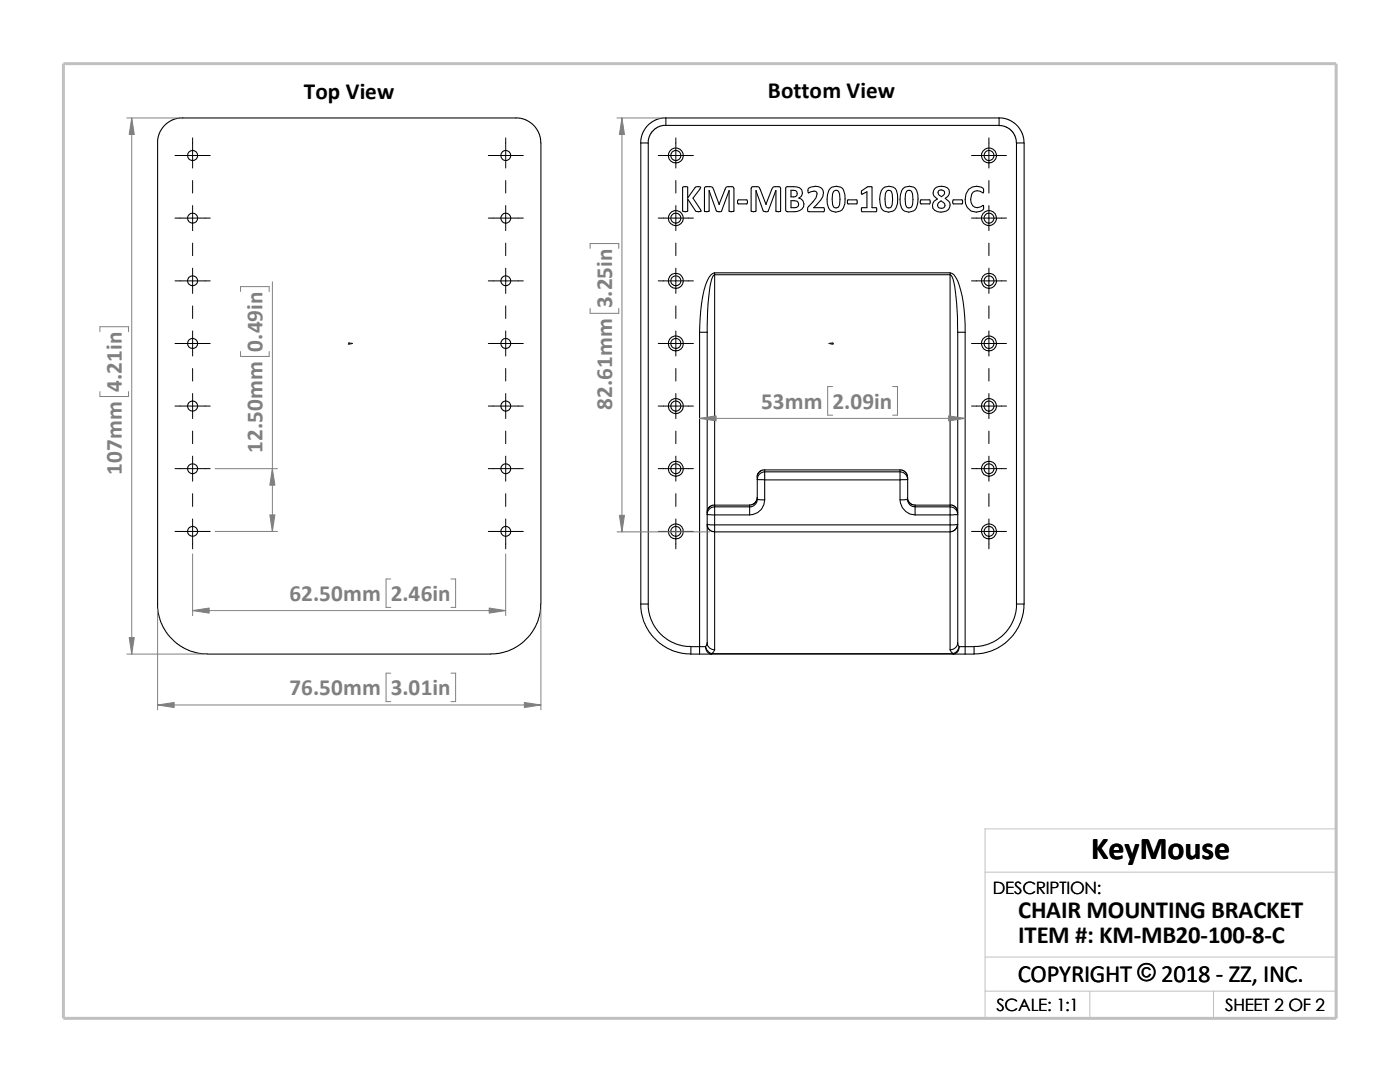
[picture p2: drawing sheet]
<svg xmlns="http://www.w3.org/2000/svg" width="279mm" height="216mm" viewBox="0 0 279 216" stroke-linecap="round" stroke-linejoin="round" font-family="sans-serif">
<path d="M196.6 174h70.1M196.6 191h70.1M196.6 197.8h70.1M217.5 197.8v5.4M242.2 197.8v5.4M26.8 203.2h239.9v-37.8h-70.1v37.8" fill="none" stroke="#c0c0c0" stroke-width=".2"/>
<path d="M12.7 12.7h254v190.5h-254z" fill="none" stroke="#c0c0c0" stroke-width=".59"/>
<g fill="none" stroke="#000" stroke-width=".21">
<path d="M31.5 28.5l.2-1.6 .9-1.7 1.5-1.1 1.7-.6h67.7l1.8 .6 1.4 1.1 1 1.7 .2 1.6v92M31.5 28.5v92.9l.4 2.3 .7 1.5 .9 1.5 1.4 1.4 1.8 1.2 1.6 .7 1.5 .4 1.6 .1M127.9 28.5v92M127.9 28.5h1.5M129.4 28.5v92M132.9 23.5l-.9 .1-1.1 .3-1.1 .7-.7 .6-1 1.7-.2 1.6M132.9 23.5h66.5M132.9 25h-.6l-.9 .3-1.1 .8-.8 1.3-.1 1.1M132.9 23.5v1.5M136.3 37.3a.69 .69 0 0 1 .9 .1v2.1l1.5-2.1a.72 .72 0 0 1 1.1 0l-1.5 2.1 1.6 2.6-.5 .1h-.5l-1.7-2.5v2.4a.85 .85 0 0 1-1 0zM141.5 38.1v4.1h-.9v-4.7l.2-.2 1.4 .1 1.3 3.4M141.5 38.1l1.5 4a.91 .91 0 0 0 1 0l1.5-4"/>
<path d="M141.5 38.1h.1M145.5 38.1v4.1h.9l.1-4.6-.3-.3h-.8a.57 .57 0 0 0-.7 .5l-1.2 3M145.5 38.1h.1M147.3 39.9h1.7a.56 .56 0 0 1 0 .8h-1.7l-.1-.1zM150.9 38.1l1.4 4a.85 .85 0 0 0 1 0l1.6-4v4.1h.9v-4.7l-.2-.2h-.9a.63 .63 0 0 0-.7 .5l-1.1 3M150.9 38.1v4a.78 .78 0 0 1-1 0v-4.5l.3-.3h1.1l.2 .1 1.4 3.4M150.9 38.1h.1M156.9 37.3h.2a3.3 3.3 0 0 1 2.7 .4 1.13 1.13 0 0 1-.4 1.8 1.35 1.35 0 0 1 1 1.5 1.35 1.35 0 0 1-1.4 1.2h-1.9l-.3-.2v-4.5zM157.9 38l.9 .1a.67 .67 0 0 1 .3 .7 .67 .67 0 0 1-.7 .5h-.5zM161.4 37.5a2.1 2.1 0 0 1 2.9 .5v.5a4.8 4.8 0 0 1-1.9 2.9h2a.56 .56 0 0 1 0 .8h-3.2a.98 .98 0 0 1 .2-1.1l1.5-1.6 .2-.8a.52 .52 0 0 0-.7-.6l-1.1 .4-.1-.7zM165.7 37.6a1.72 1.72 0 0 1 1.8-.4 1.72 1.72 0 0 1 1.1 1.6 3.2 3.2 0 0 1-.9 3.3 1.71 1.71 0 0 1-2.6-1.5 4.2 4.2 0 0 1 .6-3zM166.4 38.2a.66 .66 0 0 1 .9 0 4.3 4.3 0 0 1 0 3.1 .78 .78 0 0 1-.9 0 4.3 4.3 0 0 1 0-3.1z"/>
<path d="M169.2 39.9h1.7a.56 .56 0 0 1 0 .8h-1.7zM172 38.1l1.1-.8h.9v4.1h.9l.1 .7-.2 .1h-2.8v-.8h1v-3.1l-1 .5zM176.2 37.6a1.7 1.7 0 0 1 1.9-.4 1.7 1.7 0 0 1 1 1.6 3.3 3.3 0 0 1-.9 3.3 1.69 1.69 0 0 1-2.6-1.5 3.7 3.7 0 0 1 .6-3zM176.9 38.2a.66 .66 0 0 1 1 0 4.6 4.6 0 0 1-.1 3.1 .78 .78 0 0 1-.9 0 4.6 4.6 0 0 1 0-3.1zM180.2 37.6a1.72 1.72 0 0 1 1.9-.4 1.72 1.72 0 0 1 1.1 1.6 4.3 4.3 0 0 1-.6 3.1 1.74 1.74 0 0 1-1.9 .3 1.74 1.74 0 0 1-1-1.6 4.2 4.2 0 0 1 .5-3zM180.9 38.2a.66 .66 0 0 1 1 0 4.3 4.3 0 0 1 0 3.1 .78 .78 0 0 1-1 0 4.3 4.3 0 0 1 0-3.1zM183.8 39.9h1.7a.56 .56 0 0 1 0 .8h-1.6a.56 .56 0 0 1-.1-.8zM186.5 37.7a2.01 2.01 0 0 1 2.9 .2 1.31 1.31 0 0 1-.8 1.7l.8 .6a1.32 1.32 0 0 1-1 2 1.96 1.96 0 0 1-2.2-.6 1.43 1.43 0 0 1 .9-1.9l-.7-.5a1.21 1.21 0 0 1 .1-1.5zM187.3 38.1a.84 .84 0 0 1 1.2 .1l-.2 .7-.4 .3-.4-.2a.65 .65 0 0 1-.2-.9zM190.2 39.9h1.7a.56 .56 0 0 1 0 .8h-1.6a.56 .56 0 0 1-.1-.8zM193.3 37.8a2.08 2.08 0 0 1 3 0l-.1 .7a1.43 1.43 0 0 0-2.3 .2 1.79 1.79 0 0 0 1.1 2.7l1.2-.4a.57 .57 0 0 1 0 .9 2.2 2.2 0 0 1-2.5 .2 2.2 2.2 0 0 1-1.1-2.3l.2-1.1zM199.4 23.5v1.5h-66.5"/>
<path d="M199.4 23.5l.9 .1 1 .3 .8 .4 .9 .8 1 1.5 .3 1v.9M199.4 25.1l1.3 .2 1.1 .7 .7 1 .4 1.5M202.9 28.5v92M202.9 28.5h1.5v92M142.6 54.4v.4M142.6 54.8v46M142.6 54.8h47M142.6 54.4h47M142.6 54.4a2.21 2.21 0 0 0-1.5 1.6 29.2 29.2 0 0 0-1.5 10.3M142.6 54.8a1.91 1.91 0 0 0-.7 1.6 49.3 49.3 0 0 0-.8 9.9M143.5 40.8h.1M152.9 40.8h.1"/>
<path d="M157.9 40l1.1 .1a.71 .71 0 0 1 .3 .9 .71 .71 0 0 1-.7 .4h-.7zM187.3 40.5l.5-.4 .5 .3a.63 .63 0 0 1 .3 .7 .63 .63 0 0 1-.7 .5l-.5-.1a.68 .68 0 0 1-.1-1zM189.6 54.8a1.91 1.91 0 0 1 .8 1.6 53.2 53.2 0 0 1 .7 9.9M189.6 54.4a2.15 2.15 0 0 1 1.5 1.6 28.1 28.1 0 0 1 1.5 10.3M189.6 54.4v.4M189.6 54.8v46M139.6 66.3v62.7M139.6 66.3h1.5M141.1 66.3v36M191.1 66.3h1.5M191.1 66.3v36M192.6 66.3v62.7"/>
<path d="M151.1 95.7l1.5 .1M151.1 99.7h1.5M151.1 99.7a1.5 1.5 0 0 1-1.5 1.4M151.1 95.3v.4M151.1 95.7v4M151.1 99.3l-.1 .6-.4 .5-1 .4M152.6 93.8l-.6 .1-.5 .3-.3 .5-.1 .6M152.6 94.1v1.7M152.6 93.8v.3M152.6 99.7a2.98 2.98 0 0 1-3 3M152.6 93.8h27M152.6 95.8h27"/>
<path d="M152.6 94.1h27M152.6 95.8v3.9M152.6 94.1a1.52 1.52 0 0 0-1.5 1.6M179.6 93.8l.6 .1 .6 .5 .3 .5v.8M179.6 93.8v.3M179.6 94.1v1.7M179.6 94.1a1.6 1.6 0 0 1 1.5 1.6M179.6 99.7a3.1 3.1 0 0 0 3 3M179.6 95.8v3.9M181.1 99.3l.1 .6 .3 .4 .5 .4 .6 .1M181.1 95.7l-1.5 .1M181.1 99.7h-1.5"/>
<path d="M181.1 99.7a1.43 1.43 0 0 0 1.5 1.4M181.1 95.7v4M141.1 102.7h1.5M141.1 104.6l1.5 .1M141.1 102.3v.4M141.1 102.7v1.9M141.1 104.6l.2 .7 .3 .5 1 .3M141.1 104.6v23.7M142.6 100.8l-.7 .1-.4 .4-.3 .5-.1 .5M142.6 104.7v1.4M142.6 106.1v23.6M142.6 101.1v1.6"/>
<path d="M142.6 100.8v.3M142.6 106.1h47M142.6 100.8h7M142.6 102.7v2M142.6 102.7h7M142.6 104.7h47M142.6 101.1h7M142.6 101.1a1.52 1.52 0 0 0-1.5 1.6M149.6 100.8v.3M149.6 101.1v1.6M182.6 100.8v.3M182.6 100.8h7"/>
<path d="M182.6 102.7h7M182.6 101.1h7M182.6 101.1v1.6M189.6 104.7v1.4M189.6 106.1v23.6M189.6 101.1v1.6M189.6 101.1a1.6 1.6 0 0 1 1.5 1.6M189.6 100.8v.3M189.6 102.7v2M189.6 100.8h.6l.4 .3 .4 .5 .1 .7M191.1 104.6l-.3 1-.5 .4-.7 .1M191.1 102.3v.4"/>
<path d="M191.1 102.7v1.9M191.1 102.7h-1.5M191.1 104.6l-1.5 .1M191.1 104.6v23.7M107.9 120.5l-.1 1.6-.4 1.6-.6 1.5-1 1.5-1.7 1.7-1.4 .9-1.6 .7-1.6 .4-1.5 .1h-56.6M127.9 120.5h1.5M127.9 120.5l.1 1.8 .6 2 .9 1.8 1.1 1.2 1.7 1.5 1.7 1 2 .5 1.9 .2M129.4 120.5l.1 1.5 .4 1.5 .7 1.5 1.2 1.5 1.6 1.3 1.5 .7 1.5 .4 1.5 .1M137.9 130.5h1.7M139.6 130.5h2.4M139.6 129h-1.7v1.5M139.6 129h1.2"/>
<path d="M139.6 129v1.5M140.8 129a1.94 1.94 0 0 0 1.2 1.4M140.8 129a1.39 1.39 0 0 0 1.2 1.5M141.1 128.3a1.45 1.45 0 0 0 1.5 1.4M141.1 128.3l-.3 .7M142 130.4v.1M142 130.5h48.2M142 130.4h48.2M142.6 129.7l-.6 .7M189.6 129.7l.2 .4 .4 .3M190.2 130.4v.1M190.2 130.5h2.4"/>
<path d="M191.1 128.3l.3 .7M191.1 128.3a1.53 1.53 0 0 1-1.5 1.4M191.4 129h1.2M191.4 129a1.79 1.79 0 0 1-1.2 1.4M191.4 129a1.33 1.33 0 0 1-1.2 1.5M192.6 129h1.8M192.6 129v1.5M194.4 129v1.5h-1.8M202.9 120.5l-.1 1.5-.4 1.5-.8 1.5-1.2 1.5-1.6 1.3-1.4 .7-1.6 .4-1.4 .1M202.9 120.5h1.5M204.4 120.5l-.2 1.8-.6 2-1.3 2.4-1.4 1.4-1.8 1.2-1.6 .7-1.5 .4-1.6 .1"/>
<circle cx="38.4" cy="31" r="1.01"/>
<circle cx="100.9" cy="31" r="1"/>
<circle cx="134.9" cy="31" r="1.49"/>
<circle cx="134.9" cy="31" r="1.01"/>
<circle cx="197.4" cy="31" r="1.5"/>
<circle cx="197.4" cy="31" r="1"/>
<circle cx="38.4" cy="56" r="1"/>
<circle cx="38.4" cy="43.5" r="1"/>
<circle cx="100.9" cy="56" r=".99"/>
<circle cx="100.9" cy="43.5" r=".99"/>
<circle cx="134.9" cy="56" r="1"/>
<circle cx="134.9" cy="43.5" r="1.5"/>
<circle cx="134.9" cy="56" r="1.5"/>
<circle cx="134.9" cy="43.5" r="1"/>
<circle cx="197.4" cy="56" r=".99"/>
<circle cx="197.4" cy="56" r="1.51"/>
<circle cx="197.4" cy="43.5" r="1.51"/>
<circle cx="197.4" cy="43.5" r=".99"/>
<circle cx="38.4" cy="68.5" r="1"/>
<circle cx="100.9" cy="68.5" r=".99"/>
<circle cx="134.9" cy="68.5" r="1"/>
<circle cx="134.9" cy="68.5" r="1.5"/>
<circle cx="197.4" cy="68.5" r=".99"/>
<circle cx="197.4" cy="68.5" r="1.51"/>
<circle cx="38.4" cy="81" r="1.01"/>
<circle cx="38.4" cy="93.5" r="1"/>
<circle cx="100.9" cy="81" r="1"/>
<circle cx="100.9" cy="93.5" r=".99"/>
<circle cx="134.9" cy="81" r="1.01"/>
<circle cx="134.9" cy="81" r="1.5"/>
<circle cx="134.9" cy="93.5" r="1.5"/>
<circle cx="134.9" cy="93.5" r="1"/>
<circle cx="197.4" cy="81" r="1"/>
<circle cx="197.4" cy="81" r="1.51"/>
<circle cx="197.4" cy="93.5" r="1.51"/>
<circle cx="197.4" cy="93.5" r=".99"/>
<circle cx="38.4" cy="106" r="1"/>
<circle cx="100.9" cy="106" r=".99"/>
<circle cx="134.9" cy="106" r="1"/>
<circle cx="134.9" cy="106" r="1.5"/>
<circle cx="197.4" cy="106" r=".99"/>
<circle cx="197.4" cy="106" r="1.51"/>
</g>
<g fill="#00f" stroke="#00f" stroke-width=".2">
<path d="M70 68.5h.4l-.4 .1z"/>
<path d="M165.4 68.5h.4v.1z"/>
</g>
<path d="M69.6 68.5h.8M69.6 68.4l.2 .3M69.7 68.5h.1M69.7 68.4v.3M69.8 68.4l-.3 .3M165.4 68.5h.9M166 68.4l.3 .3M166.1 68.5h.1M166.1 68.4v.3M166.2 68.4l-.3 .3" fill="none" stroke="#00f" stroke-width=".2"/>
<g fill="none" stroke="#000" stroke-width=".2">
<path d="M34.9 31h7.1M38.4 27.5v6M38.4 36v2.5M97.5 31h6.9M100.9 27.5v6M100.9 36v2.5M131.4 31h7M134.9 27.5v6M134.9 36v2.5M193.9 31h7M197.4 27.5v6M197.4 36v2.5"/>
<path d="M34.9 56h7.1M34.9 43.5h7.1M38.4 41v5M38.4 48.5v2.5M38.4 53.5v5M97.5 56h6.9M97.5 43.5h6.9M100.9 41v5M100.9 48.5v2.5M100.9 53.5v5M131.4 56h7M131.4 43.5h7"/>
<path d="M134.9 41v5M134.9 48.5v2.5M134.9 53.5v5M193.9 56h7M193.9 43.5h7M197.4 41v5M197.4 48.5v2.5M197.4 53.5v5M34.9 68.5h7.1M38.4 61v2.5M38.4 66v5M38.4 73.5v2.5"/>
<path d="M38.4 78.5v5M97.5 68.5h6.9M100.9 61v2.5M100.9 66v5M100.9 73.5v2.5M100.9 78.5v5M131.4 68.5h7M134.9 61v2.5M134.9 66v5M134.9 73.5v2.5M134.9 78.5v5M193.9 68.5h7"/>
<path d="M197.4 61v2.5M197.4 66v5M197.4 73.5v2.5M197.4 78.5v5M34.9 93.5h7.1M34.9 81h7.1M38.4 86v2.5M38.4 91v5M38.4 98.5v2.5M97.5 93.5h6.9M97.5 81h6.9M100.9 86v2.5"/>
<path d="M100.9 91v5M100.9 98.5v2.5M131.4 93.5h7M131.4 81h7M134.9 86v2.5M134.9 91v5M134.9 98.5v2.5M193.9 93.5h7M193.9 81h7M197.4 86v2.5M197.4 91v5M197.4 98.5v2.5"/>
<path d="M34.9 106h7.1M38.4 103.5v6M97.5 106h6.9M100.9 103.5v6M131.4 106h7M134.9 103.5v6M193.9 106h7M197.4 103.5v6"/>
</g>
<g fill="none" stroke="#808080" stroke-width=".2">
<path d="M25.3 23.5h10.1M26.3 23.5v107M123.1 23.5h8.8M124.1 23.5v82.6M48 58.2v-1h5.7v1M54.4 56.2v49.8M117.8 49.6v-1h5.7v1M19.9 66.2v-1h5.8v1M19.9 78.1v1h5.8v-1M48 70.1v1h5.7v-1M117.8 61.6v.9h5.7v-.9M166.2 77.1h-1v5.7h1"/>
<path d="M178.1 77.1h1v5.7h-1M42.9 93.5h12.5M139.6 83.5h53M38.4 110.5v12.4M42.9 106h12.5M78 115.5h-1v5.7h1M90 115.5h.9v5.7h-.9M100.9 110.5v12.4M123.1 106.1h18.5M25.3 130.5h15.1M31.5 121.5v20.1M38.4 121.8h62.5"/>
<path d="M78 134.3h-1v5.7h1M90 134.3h.9v5.7h-.9M107.9 121.5v20.1M31.5 140.7h76.4"/>
</g>
<g fill="#808080" stroke="#808080" stroke-width=".2">
<path d="M139.6 83.5l3.3-.5v1z"/>
<path d="M189.3 83l3.3 .5-3.3 .5z"/>
<path d="M123.6 102.8h1l-.5 3.3z"/>
<path d="M124.1 23.5l.5 3.3h-1z"/>
<path d="M26.3 23.5l.5 3.3h-1z"/>
<path d="M25.8 127.2h1l-.5 3.3z"/>
<path d="M31.5 140.7l3.3-.5v1z"/>
<path d="M104.6 140.2l3.3 .5-3.3 .5z"/>
<path d="M38.4 121.8l3.3-.5v1z"/>
<path d="M97.6 121.3l3.3 .5-3.3 .5z"/>
<path d="M54.4 93.5l.5 3.3h-1.1z"/>
<path d="M53.8 102.7h1.1l-.5 3.3z"/>
</g>
<text font-size="6.4" x="217.8" y="171.4">KeyMouse</text>
<g font-size="4.9">
<text x="203.2" y="183.2">CHAIR MOUNTING BRACKET</text>
<text x="203.2" y="188.1">ITEM #: KM-MB20-100-8-C</text>
<text x="203.1" y="195.9">COPYRIGHT © 2018 - ZZ, INC.</text>
</g>
<g font-size="4.6">
<text x="60.6" y="19.7">Top View</text>
<text x="153.2" y="19.6">Bottom View</text>
</g>
<g font-size="4.6" fill="#808080">
<text x="122.2" y="61.6" transform="rotate(-90 122.2 61.6)">3.25in</text>
<text x="52.4" y="70.1" transform="rotate(-90 52.4 70.1)">0.49in</text>
<text x="24.3" y="78.1" transform="rotate(-90 24.3 78.1)">4.21in</text>
<text x="122.2" y="81.8" transform="rotate(-90 122.2 81.8)">82.61mm</text>
<text x="151.9" y="81.6">53mm</text>
<text x="166.2" y="81.6">2.09in</text>
<text x="24.3" y="94.8" transform="rotate(-90 24.3 94.8)">107mm</text>
<text x="52.4" y="90.4" transform="rotate(-90 52.4 90.4)">12.50mm</text>
<text x="57.7" y="120">62.50mm</text>
<text x="78" y="120">2.46in</text>
<text x="57.7" y="138.8">76.50mm</text>
<text x="78" y="138.8">3.01in</text>
</g>
<g font-size="3.4">
<text x="198.2" y="178.5">DESCRIPTION:</text>
<text x="198.8" y="201.7">SCALE: 1:1</text>
<text x="244.5" y="201.7">SHEET 2 OF 2</text>
</g>
</svg>
